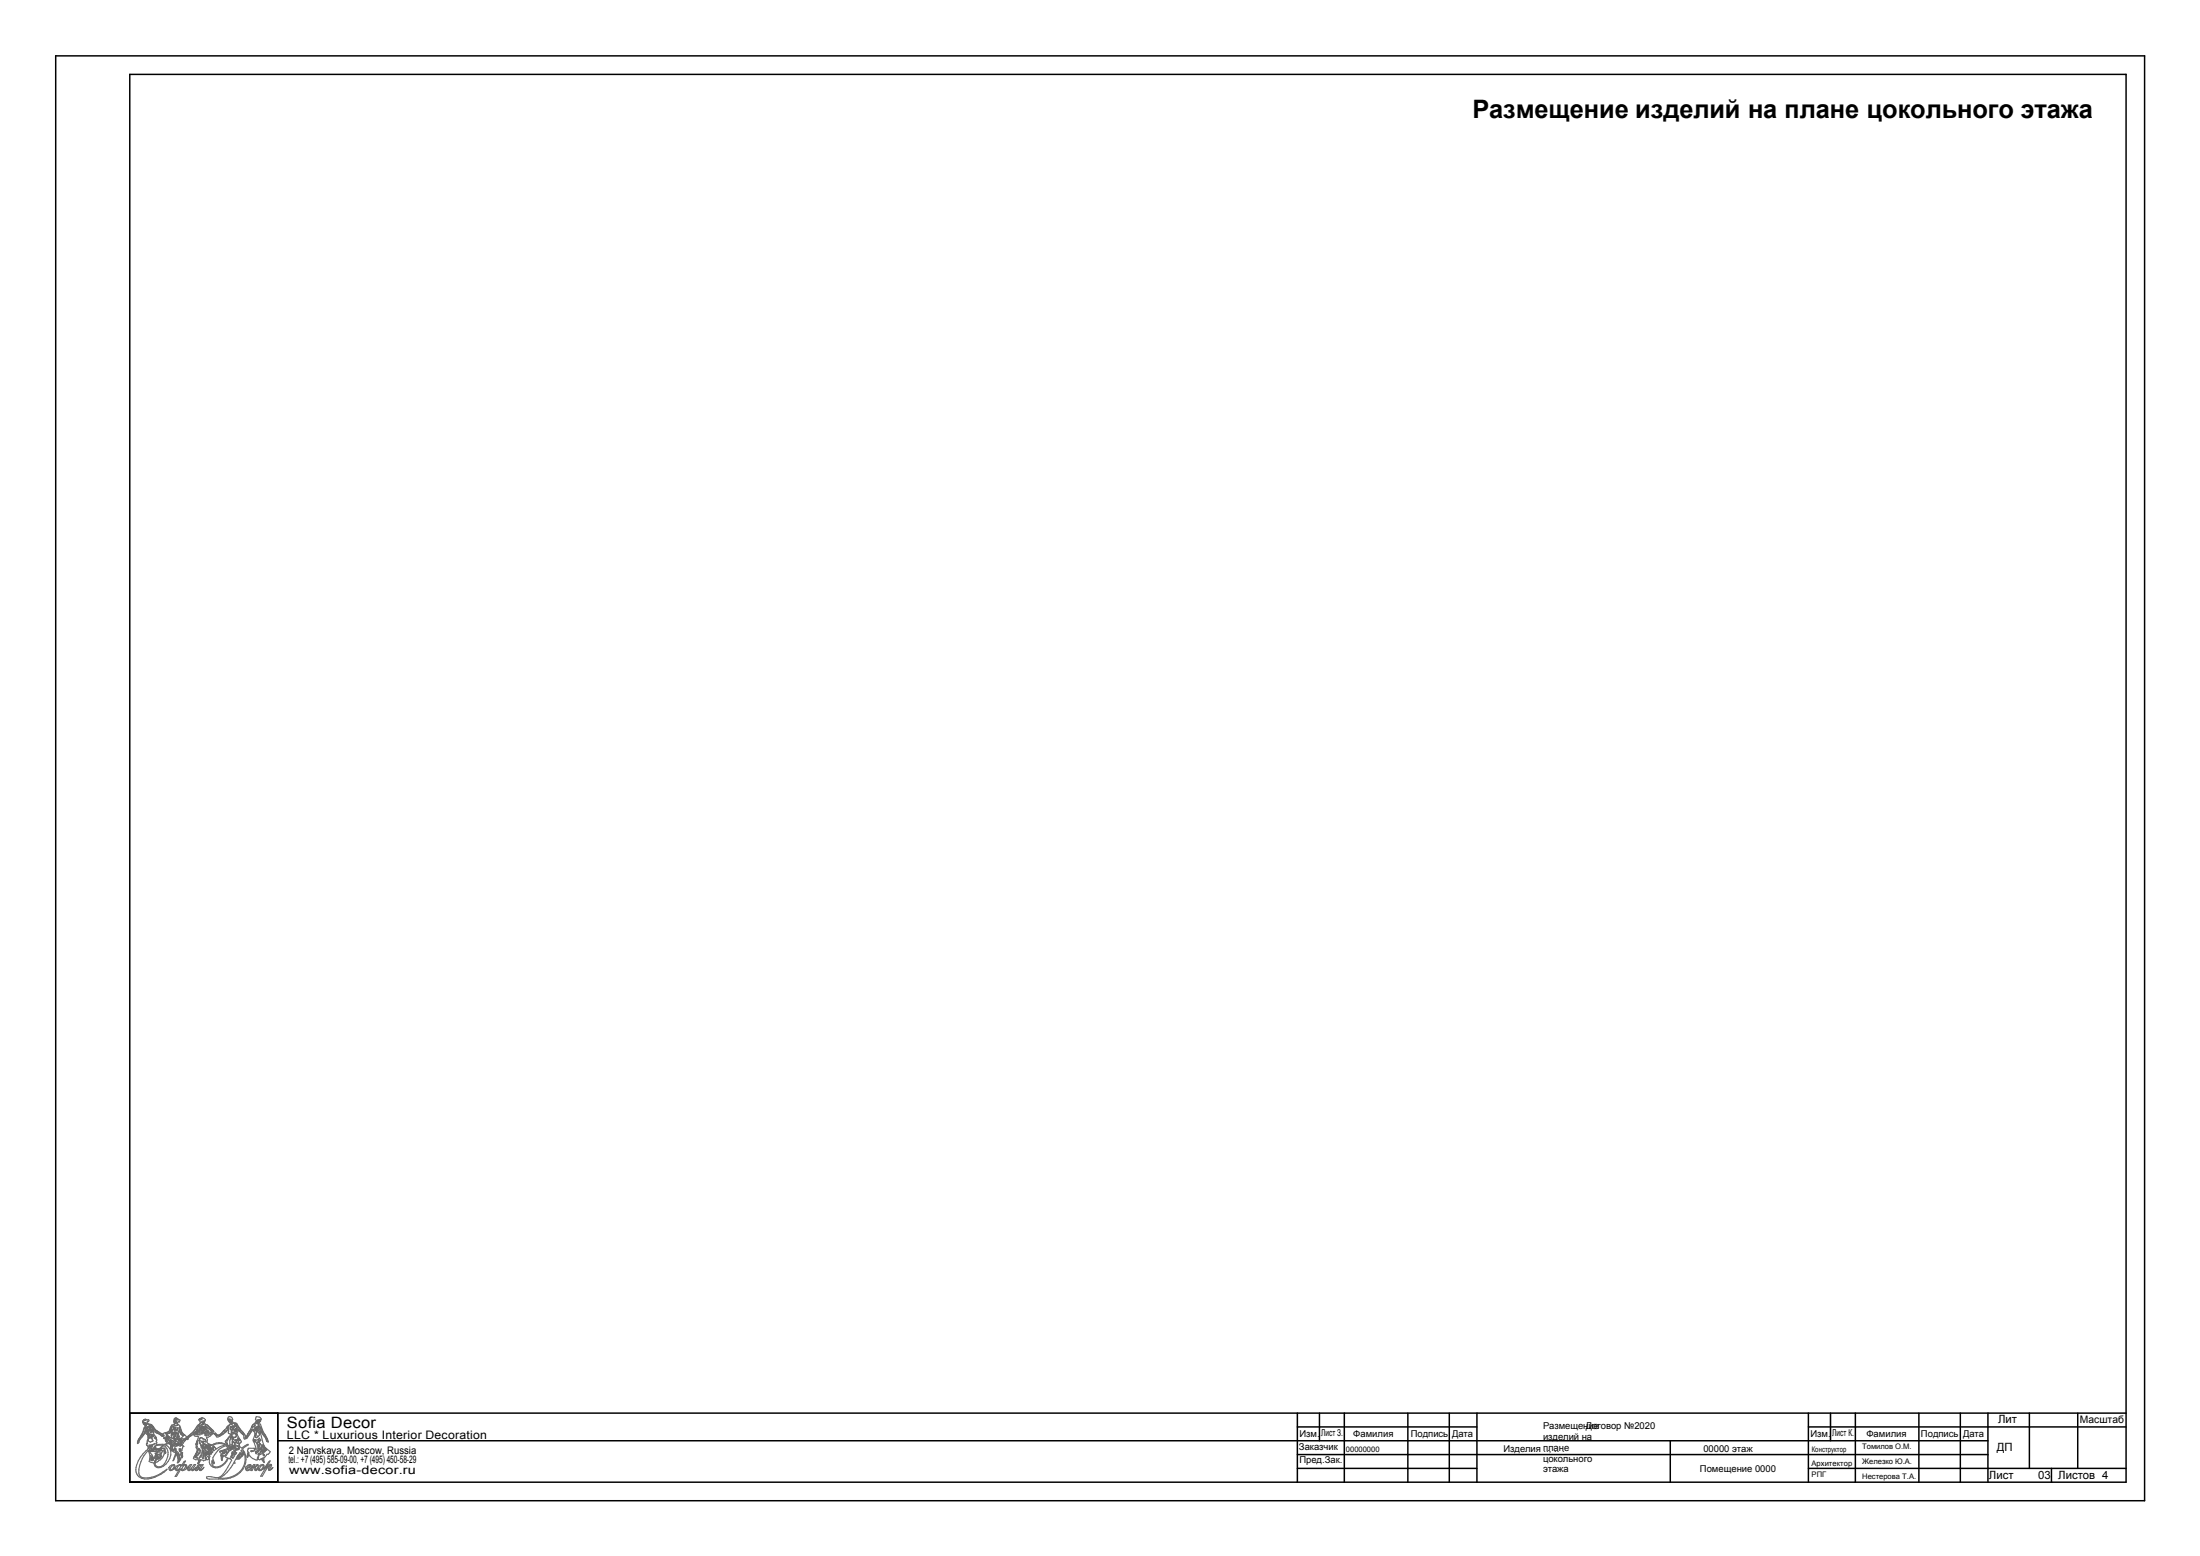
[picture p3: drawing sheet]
<svg xmlns="http://www.w3.org/2000/svg" width="594mm" height="420mm" viewBox="0 0 594 420" stroke-linecap="round" stroke-linejoin="round" font-family="sans-serif">
<g fill="none" stroke="#000" stroke-width=".4">
<path d="M15 15.1h564v390h-564zM35 20.1h539v380h-539zM75 388.9h461.7M75 381.4v18.7M350.3 381.4v18.7M350.3 396.4h48.5M350.3 392.6h186.4M350.3 385.2h48.5M356.3 381.4v7.5M363 381.4v18.7M380.1 381.4v18.7M391.3 381.4v18.7"/>
<path d="M398.8 381.4v18.7M451 388.9v11.2M488.3 385.2h85.7M488.3 381.4v18.7M494.2 381.4v7.5M500.9 381.4v18.7M518.1 381.4v18.7M529.3 381.4v18.7M536.7 381.4v18.7M547.9 381.4v15M553.9 396.4v3.7M561 381.4v15"/>
<path d="M574 396.4h-85.7M574 381.4h-539"/>
</g>
<g fill="none" stroke="#6a6a6a" stroke-width=".3">
<path d="M37.5 388.5l-.4 1.2 1.8-2.5 .4-.9 .1 .6 .4 .3 .1 1.4M38.3 387.8l-1 1.2 .2-.5M38.3 387.8l.4-.3-.2-.2 .8-1.3-.3-.5-.6 1.6-.9 1.3M38.6 383.8l.3 .1-.2 .1zM38.7 384.1l.7-.1v.3l-.3 .3zM38.9 383.3l.5-.1zM39.1 383.1a.8 .8 0 0 0-.5 .9 .8 .8 0 0 0 .8 .7l-.1 .2a2.19 2.19 0 0 0-.8 1.7l-1 1.8M39.2 383.1v.1M39.2 383.1l.6 .2 .3-.1v.5h-.3v.4l.3 .3a1.66 1.66 0 0 1 1.7 1.3l1.9 1.3h.4l1.6-.8-.8 .7h.5l.5-.1-.2-.2h.3l.1-.5-.1-.2-.2 .2 .6-1.5-.2 .5 .2 .1 .6-.3 1-.2-.4-.8-.3 .4-.5 .2 .5-.3-.2-.1-.2-.5 .4-.8h.4h-.3l.4 .6-.1-.6 .6 .5 .2-.1v.6l-.4-.1-.2 .3 .2 .5a1.93 1.93 0 0 1 .9 1.8l1.4 1.5a3.9 3.9 0 0 0 2-1.5l.9-1.6 .6-.3-.3 .3h.2M39.3 385.3l.5 .1 .2-.3 .2 .1 .7 1.4-.3 .1-.4-.9v.2l-.5-.6 .6 1.5-.5 .2v-.7l-.1 .5-.3-1.1 .3 .7 .1-.4 .1 .2zM39.6 384.2l.9 .3a1.41 1.41 0 0 1-1.3 .7l.3-.4zM39.7 389.6h.2l-.4 .2 .1 .4 .3 .1 .1 .6a9.4 9.4 0 0 0-3.3 5.8 2.58 2.58 0 0 0 3.3 2.5 8.6 8.6 0 0 0 5.1-2.6 8.1 8.1 0 0 1-6.9 2.2l-.3-.3a4.9 4.9 0 0 1 .5-4.8l1.6-2.2a3.5 3.5 0 0 1 .3 3l1.2 .4 .3 .8a1.52 1.52 0 0 0 2.3 0 3.9 3.9 0 0 0 1.7-4.7l-1.2-1 1.1-.3"/>
<path d="M39.9 388.6l-.2 1M40.1 387.3l-.1 .1zM40.2 385l.2 .2v-.3l.1 .1 .1-.2 .3 .6-.3-.3 .5 1.1-.3-.1 .1 .2 .4 .1-.2 .1zM40.2 388.3l.4-.2 .3 .1 .4 .7-.6 .4-.4-.2-.3-.4zM40.2 390.1l1.7-.5-.7 .5-.8 .2h.6l-.9 .6 .1-.4h.3l-.2-.2 .3-.1zM40.2 386.9h.1M40.4 391.2l.6-.5v.6l-.7 .1zM40.7 392.9v.6zM40.7 393.5v.6l.3 .1M40.8 384.9l.7 1.2-.2 .1zM40.8 393.4l.2 .8M40.9 387.9l.2 .1-.7-.5 .9 .3 .2-.1-.5-.2h.5l-.1-.2-.2-.1-.4-.1 .5 .2h-.4l-.7-.1 .1 .2-.2 .3 .1 .5 .3-.1"/>
<path d="M40.9 387.9l-.1 .2h-.2M41 393.1l.5 1h-.3zM41 394.2h.1M41.1 390.3h.1M41.4 391.2h.1M41.7 391.8h.1M41.8 390.4l-.3 .9h-.4l.2-.1zM41.8 391.1l.1 .2M41.8 390.8v.3M41.9 391.3l-1.4 .3 1.2 .2M41.9 391.3l.6-.1-.4 .3 .9-.4-.6 .7h-.5l.5 .2-.3 .4-.2-.2 .2 .3-.5 1.2-1.4-2 .2-.2v.3h1.3M41.9 390.7v.4l.3 .1"/>
<path d="M41.9 390.7l.1-.4-.3 1 .1-.2M41.9 390.7l.1-.3a2.71 2.71 0 0 1 2-.3l-.9 .9-1.2 .3M41.9 390.7l.2-.1 .1 .5M42 388.1v.1M42.1 394l.1 .1-.4 .8-.1-.5zM42.1 393.2l.3-.2v.2zM42.2 391.1v.1M42.2 392.6l1.3 .3-.6 .6-1 .2 .2-.6 .3-.2v.4l.3-.1-.6-.3zM42.3 393.8a1.28 1.28 0 0 0 1.2-.7l.1-.1a1.17 1.17 0 0 1-1.3 .8zM42.5 393.4l.4-.2zM42.6 392h1.1l-.2 .5-.1-.1-.7 .2-.4-.2zM42.8 393.5h-.3"/>
<path d="M43 391.5v.1M43.1 391.4l.2-.1v.3zM43.2 387.2l-1.6-.8a1.2 1.2 0 0 0 .5 1.6l.1 .4-.3-.5-.2 .3 .3-.3v.2M43.2 387.2l-1-.7-1.4-1.9 .5 .6a4.7 4.7 0 0 0 2.3 1.9l.5 .3M43.2 387.2l.6 .4 .3-.2M43.2 387.2l.7 .5 .4-.3-.1 .9 .5 .2 .1 .6 .4 .4-.8 .4-2.3 .1 .2-1.3-.3-.5M43.3 391.6h.1M43.3 391.6h-.3M43.4 391.1l-.4 .3 .1 .2-.1-.2-.2 .3 .2-.2M43.4 391.1l.1 .2M43.4 391.1l.2 .3M43.4 391.1l.5 .6-.3-.3"/>
<path d="M43.5 392.4v.1M43.5 391.3l.1 .1M43.6 391.4l-.3 .2M43.6 391.4h.1M43.7 391l-.3-.1 .9-.7a2.88 2.88 0 0 1 .6 4 1.84 1.84 0 0 1-2.9 1.4l-.2-.6 .2-.2a3.7 3.7 0 0 0 2.4-2.6l-.1-.4 .2 .5 .3-.2-.3-1-.1-.2-.7 .1M44.1 387.4h.1M44.3 391l.1 .1 .3 1-.5-.6 .2-.1zM44.4 388h.1v.3l-.2-.1zM44.7 386.8v.1M44.7 386.9l.8 1-.5-.4a2.72 2.72 0 0 0 4.2 .8l-.6 .4-.5-.1 .8-.2M44.8 386.9l.3 .4M44.8 388.9l.3 .1v.2z"/>
<path d="M44.9 387.7h.1M44.9 387.7l.2 .6-.3-.4 .1 .5-.2-.3 .8 1.3h.6l-.8-1 .7 .7M44.9 387.7l1 1.3M45 387.1l1.1-.4 .3-.4-.2 1.8-.7-.4zM45.1 387.3a2.7 2.7 0 0 0 2.3 1.1M45.7 389.7l.4 .4M45.8 389.6h.3l.2 .3 1.1 .5-.7-.2v.2h-.1zM45.9 388.9l.1 .2M45.9 388.9v.1M46.1 385.4l.1 .5-.1 .1zM46.1 388.8l1.2 .5v.2h-.3l.5 .3v-.2l.1 .1 1.4-.9-.8 1.1-.5 .3-.3-.3 .8-.2a1.57 1.57 0 0 1-1.9-.5l-.3-.1 .3-.1zM46.1 389.6l.9 .3 .1 .2z"/>
<path d="M46.2 389.9l.4 .4zM46.2 385.3l.4 .9h-.1h-.2zM46.3 386l.1 .2zM46.4 395.7l.6-.2a1.1 1.1 0 0 1-1 1.3l.1-.6zM46.4 387l.1 .4h-.2zM46.6 386.5l.3 .8h-.3zM46.8 391.5v.1M46.8 385.3l.2 .7-.2-.2zM46.8 391.5h.1M46.8 391.5l.2-.1-.5-.1 .1-.6-.3-.3-.1 .8 .6 .4M46.8 386.6l.3 .1 .1-.2 .1 .4 .1-.4 .6 1.2h-.7l.1-.4-.4-.6 .3 .8-.3-.1zM47 387.7l.1 .2 .2-.2 .5 .4 .1-.2 .2 .3v.2l-.2-.2-.5 .2-.5-.3-.2 .1z"/>
<path d="M47 385.2l.3 .1v.3l.2-.3-.2 .8zM47 383.4l.5 .1-.2 .1 .1 .1h.3l-.6 .3 .1-.2zM47.1 383.1l.2 .2zM47.1 390.8l.4 .3v.3l-.3-.2zM47.2 391.3l.3 .2v.6zM47.4 388.4h.1M47.4 388.9l.1-.3-.5-.1 .4 .4M47.6 390.3a2.56 2.56 0 0 0 1.7-1.2l-.6 .5 1-1.3v.5l-.1-.1a2.5 2.5 0 0 1-2 1.6zM47.7 386.6l.2 .5zM47.8 392.6l.3 .1 .4 .9-.1 .3 .2-.1-.3 .7zM48 395.9l.4-.4h.4a1.4 1.4 0 0 1-1.1 1.3zM48 387.5l.3 .3z"/>
<path d="M48 386h.1M48.1 385.3l-.2 .5 .1 .2h-.4zM48.3 392.5h-.6v-.8l.5 .5 .1 .2-.3-.1 .3 .2M48.4 391l.3 .1 .1 .3-.2 .4-.2-.3h.3l-.3-.2h.2zM48.4 386.1l.4 1 .6 .6-.9 .7-.4-1.9zM48.5 385.1l.3 1a1.45 1.45 0 0 0 .9 1.3l-.3 .1-.7-.6-.2-.9zM48.8 392.5l.4-.2v.8zM48.9 388.3l-1.4 .1M48.9 388.3v.1M49 389.7v.3l.2-.1-.6 .5zM49.4 395.8l.6-.4a1.06 1.06 0 0 1-.9 1.4zM50.2 388.1l.2-.2 .3 .3-.4 .2z"/>
<path d="M50.3 396.4h.1M50.3 396.4l.1-.2a.53 .53 0 0 0 0-.7 .53 .53 0 0 0-.7-.1l-.4 .2 .8-1.2-.5 .2-.6 1.1-.2-.4a1.71 1.71 0 0 0-1.6 1l-.3 .1 .2-1a1.31 1.31 0 0 0-1.6 .8l.3 .6a1.36 1.36 0 0 0 1.4-.3l.2-.2v.4l.4 .3 .7-.4-1.2 1.9h.4l1.2-2.1 .1 .4a1.71 1.71 0 0 0 2-.9l-.3 .8 .4 .3 .6-.6 .2 .6 .7-.5 .4 .5 .8-.6M50.3 396.4l1-1 .5-.1-.8 1.5a2.1 2.1 0 0 0 1.4-1.5h.4l-.8 1.4 .1 .1a1.04 1.04 0 0 1 1.1-.7v.3l-.3 .1v.3l.9-.6-.5-.2a.53 .53 0 0 1 .3-.6 .53 .53 0 0 1 .7 .3l.2-.3 .3-.1-.7 1.5 1-.7a1.28 1.28 0 0 1-1.1 .8l-.1-.5M52.8 393.4l-.3-.2 .5-1-.8 1.5 .6 .3h.8l-.2 1 .1 .1 .8-1.1 .7 .3 1.5-.6a2.07 2.07 0 0 0 1.1 2.4 2.07 2.07 0 0 0 2.5-.5l1.1-1.2 .4-.8 .4 .1 .2-.1-.1 .1 .4 .4-1 2a5.2 5.2 0 0 1-2.6 2.7l-.6 .1M52.8 393.4h.1M52.9 393.3v.2l.3 .1h.7l.4-.8-.1 .6M52.9 393.3v.1M52.9 393.1l-.1 .2M53.1 389.3l.5-1.5-.9-.2-.4-.5a1.89 1.89 0 0 0-1.5 1.3l-.2 .2-.5-.3v.5l-1.1 1.4 .6 .2-.3 .2-.1 .8-.5 .5 .6 .2v1l-.3 .4-.3-1-.3 .3 .4 1-.7 1-.2 .1a1.93 1.93 0 0 0-.4-2.3l-.8 1.7 .7-2.1a1.59 1.59 0 0 1-1.3-2.1M53.1 390.4l.2 .2h-.2zM53.2 393.1h-.3M53.2 393.1l.5-.9-.2 .5 .4-.4v-1.3l.4 1.2-.1 1.2"/>
<path d="M53.2 385.2l.2-.1-.2 .7-.6 .9h-.3l-.7 .7-.5 .2-.3 .5-.2-.1 1.5-1.4zM53.3 385.8h-.1M53.3 388.9l-.2 .4M53.4 388.9l-.1 1.1v-.4l-.2 .3h-.1l.1-.5-.2 .4v.8l.3 .8-.2 .8 .5-1.3-.1 .8M53.4 391.7l-.6 1.6 .1-.2M53.4 386.1l-.2 .7-.6 .4zM53.4 385.8l-.7 .9zM53.5 384.9l.5 .8v1.6h-.4l.3-1.9-.1 .1zM53.7 395.6l.4-.1-.1 .5-.2 .1-.2-.1zM53.8 394.3h.1M53.8 385.6l-.5 1.7-.3-.1zM53.8 384.7h.1"/>
<path d="M53.8 394.1l.2-.1-.5 1zM53.8 396.4h.1M53.9 388.5l.2-.5h.3l.4 .4 .7 .2h-.2l.3 .3-.3 .1M53.9 388.5h.1M53.9 388.5l.2 .3-.3-.1-.1 .2 .2 .7 .4 .3-.1 .3 .8-.1-.2-.6 .2 .2v-.3l-.8-.2 .2-.2h.5M53.9 383l.4-.1-.1 .2h.3l-.3 .2v-.3l-.4 .2zM54 385.7h.1M54.2 385.3l.3-.2-.1 .3 .9 1.3 .4 .9-.4-.2v-.7v.3h-.2l-.3-.7-.1-.2 .1 .4-.9-1.4 .4 1.9 .2-.4 .1 .4h-.2h.3l-.5-1.6M54.3 382.9l.4-.2 .8 .5-.6 1 .6 .2 .1 .7 1.3 .6 .3 .6M54.3 382.8h.2l-.8 .4 .4 .7-.2 .5 .5-.6 .2 .1 .2-.4 .4 .1-.1 .4h-.6l.6 .4-.6 .2M54.3 390.4h.8l.1 .3-.4-.3 .3 .3-.4 .1-.4-.2zM54.4 384.5l.2-.1z"/>
<path d="M54.5 384.6l-.7 .1M54.5 391l.6-.1-.2 .1 .8 .6-.4 .9-.2-.9-.3 .4 .3 .9-.2 .8h-.2l.1-1.4-.2-.6 .2-.1-.2-.1 .2-.2zM54.6 385.2l.1 .3zM54.7 385.4l-.1-.3 .2-.1 .1 .5 .1-.2 .3 .6v-.9a1.78 1.78 0 0 0 1.1 1.4l-.8-.7v-.4l1 .6 .7 .8-.5-.1 .3 .2-.2 .4-1.1-.9M54.7 385.4l.3 .7v-.3l1.2 1.7 .3-.2-.9-1.1 .1 .1M54.9 389h.1M54.9 389l.2 .1M55.2 389.1h-.1M55.2 389.7l.5 .3-.1 .1zM55.3 389.1h-.1M55.3 389l.2 .2M55.4 390.6l.9 .3-.3 .3-.6-.3 .2-.1z"/>
<path d="M55.4 390.1l.9 .7-.7-.3zM55.5 390.4h.1M55.6 392.3l-.2 .7v.7l.3 .1M55.6 392.3l.5 .3zM55.6 393.6l.1 .1M55.6 392.3l.2-.4 .2 .1 .6 .9-.6-.6 .7 .8-.4 .6-.1-.5h-.2l-.5-.6 .1 .9M55.6 393.5v.1M55.7 393.7v.1M55.7 390.1h.1M55.7 390.1l.9 .4h-.3l.1 .2-.5-.3zM55.8 386.3h.1M55.7 384.5l2 1.9z"/>
<path d="M55.8 387.9l.4 .1 .6-.4 .6-.8 1.1 1.1a6.6 6.6 0 0 0 3.2-2.1v1l.5 .3-.1 .4-1.3 1.5 .2 .6 .5 .3h-.5a3.4 3.4 0 0 0-3.7 .1l-1.3-.5-.1-.2a1.2 1.2 0 0 0-.1-1.4zM56.2 390l.2-.1 .7 .2-.4 .3zM56.3 391.4l.3 .3h-.7l.3 .1-.1 .2 .9 .6 .1-.3-.3-.3 .1 .1M56.3 390h.1M56.4 391.3l.5 .5zM56.7 391l-.1-.1 .1 .3-.3-.2-.1 .4M56.7 391l.2-.3 .8 .7-.3-.6 .2 .2-.2-.5 .3 .2-.1-.2 .7 .6-.5 .5-1-.5M56.7 391h.1M56.7 391.1h.1M56.7 391.1l.8 .8-.2 .2-.3-.2v.1M56.9 391.9l.1 .1zM57 392l.1 .2z"/>
<path d="M57 386.2l.2 .1M57.3 394.2l.4 .8zM57.5 390.1a3.3 3.3 0 0 1 3.3-.1l-2.4 1.1zM59 387.4l.5-.3 1.3-1.3-.4 .5a2.18 2.18 0 0 1-1.4 1.1zM59.6 391.7h.1M59.7 391.7h-.1M59.9 394h.1M59.9 394l-.3-1.2 .3 .8 .3-.6-.3-.2h.4l-.4-.1-.6-.9 2.2-.9-.4-.7a5.6 5.6 0 0 0-3.6 3.3l.3 1.5-.1 .1-.5-.5v.4a1.03 1.03 0 0 0 1 1l1.5-.4 .7-.5M60.2 392l1.4-1-.2 .3 .2-.1 .1 .6-.5 1-.5 .1 .7-.8-.3-.1 .2-.1-.7 .2-.1 .3 .1-.2-.3 .2v-.3l-.2 .1zM60.5 392.4h.1M60.8 391.4h.1M60.8 391.4l-1.1 .3"/>
<path d="M60.8 391.4l-.8 .4-.3-.1M60.8 386.2l-.1 .2zM61 393.3l-.5-.4a1.24 1.24 0 0 0-.5 1.3l-.1-.2M61 393.3l.4 .3-1 1.5M61.1 389.5h.3l-.1 .2zM61.3 390.2l.4-.1v.6zM61.6 388.1l.3-.2-.5 1.1h-.5zM61.8 390.9l.1 .2 .1-.4 .3 .4 .1 .3-.4 .2zM62.1 390.6v.2M62.1 390.6l.1-.1zM62.1 390.6l-.1-.5h1l-.3 .1 .2 .6-.5-.3 .4 .5-.1 .2-.2 .1-.1-.5-.2 .1 .1-.2-.2 .2M62.1 383.7l-.1 .2"/>
<path d="M62.1 383.7h.2v.2h-.2M62.2 383.7h-.2l-.2-.3 .2 .5M62.2 383.7l-.5-.4v-.3l.4 .1-.2 .2 .1 .1 .4-.3 .1 .3v.4l-.4 .1M62.3 388v.1M62.3 388.1h.2l-.3 .2-.2 1.5h.8v-.7M62.4 387.8h.4zM62.7 392l.2-.1 .4 1.1-.4 .6-.6-.3 .4-.3-.3 .1 .1-.3 .1 .1v-.2l.2 .2 .1-.1-.3-.5 .2 .3zM62.7 384l-.1 .4-.1 .1 .1-.6-.8 .9 .7 .3h.3l-.2-.2 .5 .1 .3-.7-.3-.2a.83 .83 0 0 1 1.1 .6l2 2.7 .1 .4 .7-.9-.3 .9-.5 .1 .1 .3 .8-.8 .6-1.1-.1 .3M62.7 384l.1 .3 .2-.1-.3-.9 .2-.1-.4-.7-.4-.1-.5 .1a1.27 1.27 0 0 0 .6 1.6l-1.2 1.5 .7-.7 .1 .5-.2-.2-.2 .5a3.5 3.5 0 0 1-2.6 1.8l-.7-.7 .5 .7-1.4-1.2M62.8 389.1l.4 .3-.3-.1M62.8 389.1l.1 .2M62.9 389.3h.1"/>
<path d="M62.8 385.6l.2 .1-.1 .3zM62.9 385.7v.1M63.1 392.2l-.1 .1M63.1 388h.1M63.1 388h.4l.3-.2 .1-.8-.1 .4-.3-.5-1 .1 .2 .2-.2 .3 .2-.1-.4 .6M63.1 388h-.2l.1 .2h-.2l.4 .4-.5-.4 .1 .4h-.2l.3 .5h-.1M63.2 390.5h.1M63.2 390.5l.1-.3 .9 .3 .4 .2-.2-.1 .1 .2-.3 .2 .3-.1 .1 .2h-.3M63.2 390.5v.3l-.2-.2 .2 .3-.1 .5 .2 .5h-.1l.2 .8 .5-.6-.3 .1v-1.1M63.3 389.5l.6-.1 .3 .2-.5-.3 .5-.5 .3 .4v1.1l-1.1-.3zM63.6 391.1v.1M63.6 388.7l.2-.1-.1 .3 .3-.3v.2l-.6 .2z"/>
<path d="M63.6 391.2l.1 .1zM63.6 391.2l.1 .1M63.6 393.9a1.98 1.98 0 0 0 2-1.5l.2-.5a5.2 5.2 0 0 1-5.1 7.1h-1.7a8.7 8.7 0 0 0 4.1-4.1h.4l-.2-.3zM63.6 384.2a5.8 5.8 0 0 0 1.9 2.9l.5 .2-1-1.2h-.3M63.7 384.2h-.1M63.7 384.2l1 1.5 .1 .3-.1 .1M63.7 384.9v.1M63.7 384.9l-.1-.3-.1 .5-.1-.2-.4 .6-.8-.3 .2 .2-.2 .4 .1 .1 .2-.1-.1 .9 .2-.7 .1 .7 .2-.1 .1 .2 .2-.2 .1-.7 .1 .1 .1-.4 .1 .2M63.7 385l.1 .5-.2 .1-.1 .9 .1-.7M63.8 385.9l.1 .5-.2 .1zM63.8 385.8v.1M64 385.6l1.8 1.9 .2 .9a1.81 1.81 0 0 0 1.5-1.3l.6-1 .7 .5v.8l-.5 1.3 .8 2.2h-2l-.3 .7a.88 .88 0 0 1 0 1.1v.7l.5-.7a2.36 2.36 0 0 0 2.6 1.2l.2 .1 .4-.2 .8 1v-1.4l.8-.9 .3 .1 .6-.8a3.5 3.5 0 0 1-1.7-1.6l-.1 .2-.1-.2"/>
<path d="M64 385.6l.3 .6-.3 .5v.5l1.1 1.8-.5 .8 .1 .6 .5 .4 1.3-.8 .4-.2 .1 .2-1.5 1.1a5 5 0 0 1-3.3 7.8 15.9 15.9 0 0 1-6.2 .2l-.2-.4 .5-.2 2 .4M64 393.2l.2 .4-.4 .1zM64.1 392.9l.4 .8-.2 .1zM64.2 388.1l.2 .6h-.3zM64.3 388.5h.1M64.3 391.1v.1M64.3 391.2l-.1 .2-.8-1.1 .6 1h-.3M64.4 392.7l.4 .8-.2 .1zM64.4 388.5h-.1M64.5 388.3l.3 .5zM65.2 391.4l.5 .4-.1 .7-.5-.9zM65.3 393l.3-.4-.2-.2-.1 .2-.3-.5 .2 .7-.5-.3v-.3l-.1 .5 .3 .6 .4-.3"/>
<path d="M66.4 396l.6-.5 .4-.2 .4 .2v.3l-1.2 .6 .1 .4h.2l.8-.5 .8-1h.3l-.3 .7 1.1-.7 .1 .3-.3-.1-.5 .5 .2 .3-.1 .5 .4-.2a1.4 1.4 0 0 1 1.8-1.1l-.2 .9a3.1 3.1 0 0 0 1.5-1.7l.5-.4-1 2 1.1-1 .2 .3-.6 1.2 1-.7-.4 .5-.6 .3-.2-.4 .6-1.1a5.7 5.7 0 0 0-2.3 3.1h-.4l1.9-3.3a3 3 0 0 1-2.4 1.7l-.2-.7a.82 .82 0 0 1-.8 .7l-.1-.8h-.3l-.4 .8h-.4l.6-1.1-.3 .3a1.27 1.27 0 0 1-1.5 .8l-.2-.6zM67 395.7l.5-.2-.2 .5-.6 .2zM67.1 392.1l.1 .1-.3 .9zM67.6 386.5l.4-.6-.2-.1-.7 1 .5-.9a3.3 3.3 0 0 1 1.4-2l.1-1.4a1.14 1.14 0 0 1 1.4 .4l-.2 .8-.6 .5 .7 .4 1.1 2.6M67.7 391.7h.8l-.6 .2zM68.2 385.9l.4 .2-.1-.3 .6-.5h.8l.2-.4v.3l.2-.1 .1 .3-.3 .3 .1 .4-.4 .6 .3 .1-.2 .2 .3 .1-.4 .6-.3-.1 .2 .2-.3 .2h-.5v-.4l.3-.2-.3-.3 .3-.1v-.3l.3-.2h-.2l.6-.5-.5 .3-.2-.1 .5-.6-.4 .1-.1-.3-.4 .5 .4-.1-.2 .3 .4-.3-.3 .4-.4 .1zM68.3 395.7v.1M68.5 388.5l.5 .3 1.1-.6-.5 1 .4-.2-.4 .3-1-.2-.1-.2 .4 .1zM68.7 391.1l1.1-.1-.2-.3 .5-.3 .3 .9-1.2 1.1 .1-.3-.2 .2-.1-.3 .9-.5-1 .3zM68.8 384.7l.1-.1zM69.1 387.2v.1M69.3 389.6l.8-.3-.2 .7z"/>
<path d="M69.4 383.4l.2 .6-.2-.1-.2 .4h.3v-.2l.4 .4v.2l-.2-.3 .1 .6-.8 .3-.3-.1 .1-.3-.4 .1-.1 .4-.3-.1 .1-.1v.1a1.29 1.29 0 0 1 .8-1.1zM69.4 390.3l.6-.1 .2-.4-.1 .5zM69.5 383.3l.3 .1 .2-.3 .3 .1h-.3l.3 .2v.2l-.2-.1-.2 .4-.3-.2zM69.7 393l.1 .6-.3 .1zM69.8 392.3l.1-.1-.1 .5-.2-.2zM69.9 391.1h.3l-.1 .1zM69.9 390.9h.2zM70.2 388.9l-.2 .1M70.3 389.6l-.1 .2M70.3 388.5l-.1 .4zM70.4 391.8l.1 .7-.6 .2zM70.4 395.8l.4-.3h.3a1.03 1.03 0 0 1-1.1 1.2z"/>
<path d="M70.6 391.2l.4 1-.1 .1zM70.6 393.7l.4-.1 .2 .9zM70.7 390.6h.1M71 390.5h.1M71 390.5h.2l-.1 1.5-.5-1 .1-.4M71 392.5l.4 .3h-.2l.1 .2zM71.1 390.2l-.1 .3M71.3 392.8l.1 .1M71.3 391.1l.4 .5-.3 .1v.2zM71.3 390.6l.8 .7-.2 .2-.5-.6zM71.5 387.2l-.4-.5-.1 .2-.5-1.3v.4a3.3 3.3 0 0 0 1.3 2l.2 .7v-.1l.3 .3-.7-1.5M71.5 387.2l.1 .2"/>
<path d="M71.6 387.4l.8 1.8-.3-.4-.1 .3-.4-1.1-1.2-1.8-.1 .7 .9 3.2-.1-.2-.2 .3-.3-.2 .1 .6"/>
</g>
<text font-size="6.9" x="397.5" y="31.8">Размещение изделий на плане цокольного этажа</text>
<text font-size="4.2" x="77.5" y="385.4">Sofia Decor</text>
<g font-size="3.2">
<text x="77.5" y="388.3">LLC * Luxurious Interior Decoration</text>
<text x="78.1" y="397.8">www.sofia-decor.ru</text>
</g>
<g font-size="3.1">
<text x="539.5" y="384.1">Лит</text>
<text x="539.2" y="391.7">ДП</text>
<text x="537" y="399.2">Лист</text>
<text x="550.3" y="399.2">03</text>
<text x="555.7" y="399.2">Листов 4</text>
</g>
<g font-size="2.8">
<text x="561.6" y="384.2">Масштаб</text>
<text x="77.9" y="395">tel.: +7 (495) 585-09-00, +7 (495) 450-58-29</text>
<text x="78" y="392.4">2 Narvskaya, Moscow, Russia</text>
</g>
<g font-size="2.6">
<text x="350.8" y="388">Изм.</text>
<text x="356.7" y="387.5">Лист З.</text>
<text x="365.4" y="388">Фамилия</text>
<text x="380.9" y="388">Подпись</text>
<text x="392.1" y="388">Дата</text>
<text x="416.6" y="385.7">Размещение</text>
<text x="416.6" y="388.7">изделий на</text>
<text x="428.2" y="385.7">Договор №2020</text>
<text x="488.8" y="388">Изм.</text>
<text x="494.7" y="387.5">Лист К.</text>
<text x="503.9" y="388">Фамилия</text>
<text x="518.7" y="388">Подпись</text>
<text x="530" y="388">Дата</text>
<text x="350.7" y="391.4">Заказчик</text>
<text x="350.8" y="394.8">Пред.Зак.</text>
<text x="406" y="392">Изделия плане</text>
<text x="416.6" y="394.5">цокольного</text>
<text x="416.8" y="392">.., .. .</text>
<text x="459.9" y="392">00000 этаж</text>
<text x="416.6" y="397.4">этажа</text>
<text x="459" y="397.4">Помещение 0000</text>
</g>
<g font-size="2.1">
<text x="363.4" y="391.9">00000000</text>
<text x="489.1" y="395.6">Архитектор</text>
<text x="489.2" y="391.9">Конструктор</text>
<text x="502.8" y="395.3">Железко Ю.А.</text>
<text x="502.8" y="391.2">Томилов О.М.</text>
<text x="489.1" y="398.8">РПГ</text>
<text x="502.8" y="399.3">Нестерова Т.А.</text>
</g>
<text font-size="1.4" fill="#fff" x="14.8" y="405.3">GSPublisherVersion 0.31.100.100</text>
</svg>
